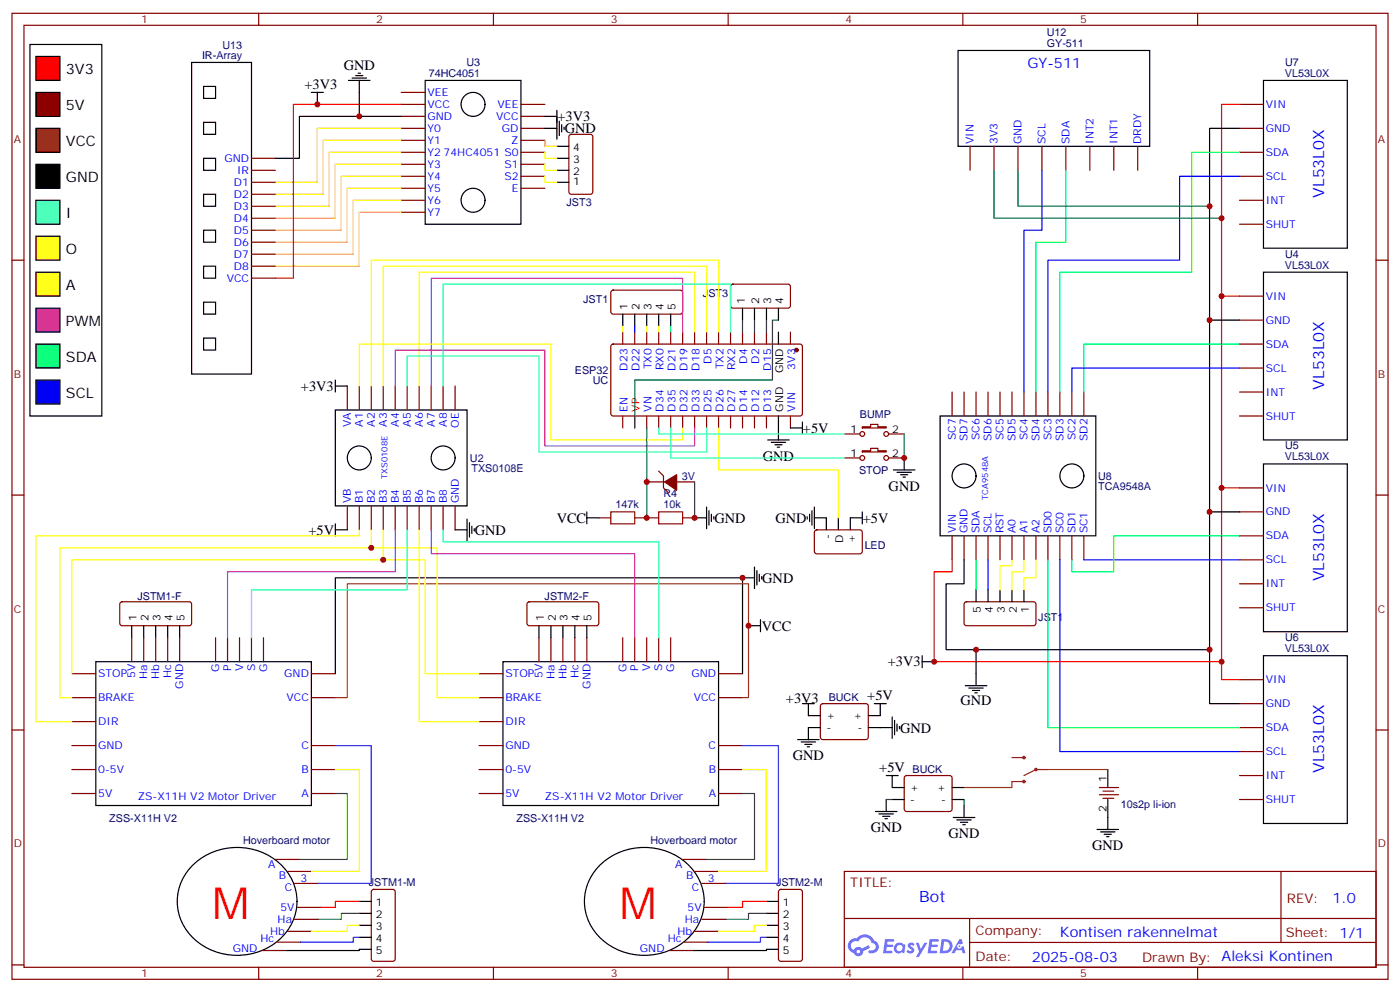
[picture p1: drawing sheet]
<svg xmlns="http://www.w3.org/2000/svg" width="412mm" height="292mm" viewBox="0 0 412 292" stroke-linecap="round" stroke-linejoin="round" font-family="sans-serif">
<path d="M10.6 16.6h7v7.1h-7z" fill="#f00" stroke="#000" stroke-width=".35"/>
<path d="M10.6 27.2h7v7.1h-7z" fill="#900" stroke="#000" stroke-width=".35"/>
<path d="M10.6 48.4h7v7h-7z" fill="#000" stroke="#000" stroke-width=".35"/>
<path d="M10.6 58.9h7v7.1h-7z" fill="#0ff" stroke="#000" stroke-width=".35"/>
<path d="M10.6 69.5h7v7.1h-7z" fill="#ff0" stroke="#000" stroke-width=".35"/>
<path d="M10.6 90.7h7v7.1h-7z" fill="#f0f" stroke="#000" stroke-width=".35"/>
<path d="M10.6 80.1h7v7.1h-7z" fill="#f90" stroke="#000" stroke-width=".35"/>
<path d="M10.6 101.3h7v7h-7z" fill="#0f0" stroke="#000" stroke-width=".35"/>
<path d="M10.6 111.9h7v7h-7z" fill="#00f" stroke="#000" stroke-width=".35"/>
<path d="M8.8 13.1h21.2v109.3h-21.2z" fill="none" stroke="#000" stroke-width=".35"/>
<path d="M10.6 37.8h7v7h-7z" fill="#930" stroke="#000" stroke-width=".35"/>
<g fill="none" stroke="#870000" stroke-width=".35">
<path d="M3.5 3.9h405.4v284.4h-405.4zM7.1 7.4h398.2v277.3h-398.2zM76.2 3.9v3.5M145.3 3.9v3.5M214.5 3.9v3.5M283.6 3.9v3.5M352.8 3.9v3.5M3.5 76.6h3.6M405.3 76.6h3.6M3.5 145.7h3.6M405.3 145.7h3.6M3.5 214.9h3.6"/>
<path d="M405.3 214.9h3.6M248.7 256.5h156.6v28.2h-156.6zM377.3 256.5v20.9M248.7 270.4h156.5M285.6 277.4h119.6M285.6 270.4v14.1M3.5 284h3.6M76.2 284.7v3.6M145.3 284.7v3.6M214.5 284.7v3.6M283.6 284.7v3.6M352.8 284.7v3.6"/>
<path d="M405.3 284h3.6"/>
</g>
<g fill="#5487ff">
<path d="M267.7 277.7a1.22 1.22 0 0 1 1.7 .2l-.4 .6a.47 .47 0 0 0-.3-.4 .47 .47 0 0 0-.5 .2l.1 .2a1.14 1.14 0 0 1 .8 1.8 1.14 1.14 0 0 1-1.9 0l-.2-.2 .5-.6 .7 .5a.29 .29 0 0 0 .3-.3 .29 .29 0 0 0-.2-.3 1.04 1.04 0 0 1-.6-1.7z"/>
<path d="M260.7 276.4h2.4l.3 .2-.2 .5-1.8 .1-.1 .8h1.5l.3 .4-.3 .4h-1.6l-.2 1.1h1.7l.2 .3-.2 .3-2.6 .1z"/>
<path d="M273.8 276.4h2.4l.3 .2-.1 .5-1.8 .1-.2 .8h1.6l.3 .4-.4 .4h-1.6l-.1 1.1h1.7l.2 .3-.2 .3-2.6 .1z"/>
<path d="M282.6 276.4h.7l.3 1.3-.6 .3a.69 .69 0 0 0-1 .3 .69 .69 0 0 0 .4 .9 .69 .69 0 0 0 .9-.6l.5-.2 .6 2.2h-.8l-.2-.9h-1.8l-.5 .9h-.8z"/>
<path d="M269.8 277.5h.8l.6 1.8 1.1-1.8h.9l-2.6 4.2h-.8l.9-1.5z"/>
<path d="M277.4 276.4l-.6 4.2h1.3a2.11 2.11 0 0 0 2.5-2.1 2.11 2.11 0 0 0-2.5-2.1zM278.1 277.2a1.39 1.39 0 0 1 1.7 1.4 1.39 1.39 0 0 1-1.8 1.3h-.3z"/>
<path d="M263.7 278.1a1.54 1.54 0 0 0-.1 2.1 1.54 1.54 0 0 0 2.2 .1l.6 .3 .3-2.3-.2-.3h-.4a1.49 1.49 0 0 0-2.4 .1zM264 279.1a.94 .94 0 0 1 1.8 0 .94 .94 0 0 1-1.8 0z"/>
<path d="M250.4 276.8a2.18 2.18 0 0 0 1.1 3.7 1.44 1.44 0 0 0 1.6 .9 1.44 1.44 0 0 0 1.2-1.4l2-1-.5-.8-1.9 1a1.47 1.47 0 0 0-2.4 .4 1.39 1.39 0 0 1-.7-1.9 1.39 1.39 0 0 1 2-.5 2.12 2.12 0 0 1 2.2-1.3 2.12 2.12 0 0 1 1.9 1.7 1.14 1.14 0 0 1 1.1 1.4 1.14 1.14 0 0 1-1.7 .7 .43 .43 0 0 0-.5 .4 .43 .43 0 0 0 .4 .5 1.98 1.98 0 0 0 2.5-1.2 1.98 1.98 0 0 0-1.2-2.6 3.1 3.1 0 0 0-5.3-.6l-.9 .1zM252.3 280.1a.55 .55 0 0 1 1.1 0 .55 .55 0 0 1-1.1 0z"/>
<circle cx="282.6" cy="278.5" r=".26"/>
</g>
<g fill="none" stroke="#870000" stroke-width=".35">
<path d="M118.2 27.2h7M118.2 30.7h7M118.2 34.3h7M118.2 37.8h7M153.5 30.7h7M153.5 34.3h7M153.5 37.8h7M167.8 39.8l.5-.3h5.6l.7 .5v16.5l-.4 .6-5.9 .1-.7-.5v-16.4zM365.1 30.7h7.1M365.1 37.8h7.1M74.1 46.6h7M74.1 50.1h7"/>
<path d="M74.1 53.7h7M74.1 57.2h7M118.2 41.3h7M118.2 44.8h7M118.2 48.4h7M118.2 51.9h7M118.2 55.4h7M118.2 58.9h7M153.5 41.3h7M153.5 44.8h7M153.5 48.4h7M153.5 51.9h7"/>
<path d="M153.5 55.4h7M285.8 43.1v7M292.8 43.1v7M299.9 43.1v7M306.9 43.1v7M314 43.1v7M321 43.1v7M328.1 43.1v7M335.1 43.1v7M365.1 44.8h7.1M365.1 51.9h7.1M365.1 58.9h7.1"/>
<path d="M74.1 60.7h7M74.1 64.2h7M74.1 67.8h7M74.1 71.3h7M74.1 74.8h7M74.1 78.4h7M118.2 62.5h7M365.1 66h7.1M74.1 81.9h7M180.2 85.6l.4-.2 20.1 .1 .4 .6-.1 5.9-.6 .5-20.1-.1-.4-.6v-5.7zM183.4 97.8v3.5M187 97.8v3.5"/>
<path d="M190.5 97.8v3.5M194 97.8v3.5M197.6 97.8v3.5M201.1 97.8v3.5M204.6 97.8v3.5M208.1 97.8v3.5M211.7 97.8v3.5M215.2 97.8v3.5M215.4 83.9l.5-.3 16.5 .1 .4 .6v6l-.7 .4-16.5-.1-.4-.6v-5.7zM218.7 97.8v3.5M222.2 97.8v3.5M225.8 97.8v3.5"/>
<path d="M232.8 97.8v3.5M365.1 87.2h7.1M365.1 94.2h7.1M102.3 113.6v7.1M105.8 113.6v7.1M109.4 113.6v7.1M112.9 113.6v7.1M116.4 113.6v7.1M119.9 113.6v7.1M123.5 113.6v7.1M127 113.6v7.1M130.5 113.6v7.1"/>
<path d="M134.1 113.6v7.1M180.2 101.5l.4-.2h55.3l.5 .7-.1 20-.6 .4h-55.4l-.4-.7v-19.7zM280.5 115.4v7M284 115.4v7M287.5 115.4v7M291 115.4v7M294.6 115.4v7M298.1 115.4v7M301.6 115.4v7M305.2 115.4v7M308.7 115.4v7M312.2 115.4v7"/>
<path d="M315.7 115.4v7M319.3 115.4v7M365.1 101.3h7.1M365.1 108.3h7.1M365.1 115.4h7.1M183.4 122.4v3.6M190.5 122.4v3.6M194 138.7l1.4 1.4v3.5l1.4 1.4M194 122.4v3.6M197.6 122.4v3.6M201.1 122.4v3.6M204.6 122.4v3.6"/>
<path d="M208.1 122.4v3.6M211.7 122.4v3.6M215.2 122.4v3.6M218.7 122.4v3.6M222.2 122.4v3.6M225.8 122.4v3.6M232.8 122.4v3.6M248.7 134.8h4.6M248.7 127.7h4.6M254 132.7h2.5v-.7h2.1v.7h2.5v.3h-7.1zM254 125.6h2.5v-.7h2.1v.7h2.5v.4h-7.1zM261.8 134.8h4.5"/>
<path d="M261.8 127.7h4.5M365.1 122.4h7.1M102.3 148.9v7.1M105.8 148.9v7.1M109.4 148.9v7.1M112.9 148.9v7.1M116.4 148.9v7.1M119.9 148.9v7.1M123.5 148.9v7.1M127 148.9v7.1M130.5 148.9v7.1M134.1 148.9v7.1"/>
<path d="M176.4 152.4h3.5M187 152.4h7M190.5 141.9h5.3M199.3 141.9h5.3M201.1 152.4h3.5M240.1 156.2l.5-.2h13l.4 .7-.1 5.9-.6 .4h-13l-.4-.7v-5.6zM280.5 157.7v7.1M284 157.7v7.1M287.5 157.7v7.1M291 157.7v7.1M294.6 157.7v7.1M298.1 157.7v7.1"/>
<path d="M301.6 157.7v7.1M305.2 157.7v7.1M308.7 157.7v7.1M312.2 157.7v7.1M315.7 157.7v7.1M319.3 157.7v7.1M365.1 143.6h7.1M365.1 150.7h7.1M365.1 157.7h7.1M35.5 177.3l.5-.2 20 .1 .4 .6v6l-.7 .4-20-.1-.4-.6v-5.7zM155.5 177.3l.4-.2 20.1 .1 .4 .6-.1 6-.6 .4-20-.1-.5-.6v-5.7zM284.2 177.3l.5-.2 20 .1 .5 .6-.1 6-.7 .4-20-.1-.4-.6v-5.7z"/>
<path d="M365.1 164.8h7.1M365.1 171.8h7.1M365.1 178.9h7.1M21.2 198.3h7M38.8 187.7v7.1M42.3 187.7v7.1M45.9 187.7v7.1M49.4 187.7v7.1M52.9 187.7v7.1M63.5 187.7v7.1M67 187.7v7.1M70.6 187.7v7.1"/>
<path d="M74.1 187.7v7.1M77.6 187.7v7.1M91.7 198.3h7.1M141.1 198.3h7.1M158.7 187.7v7.1M162.3 187.7v7.1M165.8 187.7v7.1M169.3 187.7v7.1M172.9 187.7v7.1M183.4 187.7v7.1M187 187.7v7.1M190.5 187.7v7.1"/>
<path d="M194 187.7v7.1M197.6 187.7v7.1M211.7 198.3h7M21.2 205.4h7M21.2 212.4h7M21.2 219.5h7M91.7 205.4h7.1M91.7 219.5h7.1M141.1 205.4h7.1M141.1 212.4h7.1M141.1 219.5h7.1M211.7 205.4h7"/>
<path d="M211.7 219.5h7M241.9 207.3l.5-.2h12.7l.5 .2 .2 .5-.1 9.5-.6 .4-13-.1-.4-.6v-9.2zM365.1 200.1h7.1M365.1 207.1h7.1M365.1 214.2h7.1M21.2 226.5h7M21.2 233.6h7M91.7 226.5h7.1M91.7 233.6h7.1M141.1 226.5h7.1M141.1 233.6h7.1M211.7 226.5h7"/>
<path d="M211.7 233.6h7M266.6 228.5l.5-.2h12.7l.5 .2 .2 .5-.1 9.4-.6 .5-13-.1-.5-.6v-9.2zM323.8 231.8h5.7M323.8 233.9h5.7M324.9 232.9h3.2M324.9 235h3.2M365.1 221.2h7.1M365.1 228.3h7.1M365.1 235.3h7.1M81.1 253h7.1M84.7 256.5h7M201.1 253h7"/>
<path d="M204.6 256.5h7.1M77.3 279.8h7M81.5 277.3h7M84.7 274.1h7M86.8 260h7M86.8 270.6h7M87.5 267.1h7M109.6 262l.5-.2h5.6l.7 .4v20.1l-.4 .6-5.9 .1-.7-.5v-20zM197.2 279.8h7.1M201.4 277.3h7.1M204.6 274.1h7.1M206.7 260h7.1"/>
<path d="M206.7 270.6h7.1M207.4 267.1h7.1M229.5 262l.5-.2h5.7l.6 .4 .1 20.1-.5 .6-5.9 .1-.6-.5-.1-20z"/>
<circle cx="254" cy="127.7" r=".71"/>
<circle cx="254" cy="134.8" r=".71"/>
<circle cx="261.1" cy="134.8" r=".71"/>
<circle cx="261.1" cy="127.7" r=".71"/>
</g>
<g fill="#870000" stroke="#870000" stroke-width=".35">
<path d="M195.8 141.9l3.5-2.2v4.6z"/>
<circle cx="234.6" cy="103" r=".53"/>
</g>
<g fill="none" stroke="#000" stroke-width=".35">
<path d="M56.4 18.4h17.7v91.7h-17.7zM282.2 14.9h56.5v28.2h-56.5zM60 25.4h3.5v3.6h-3.5zM60 36h3.5v3.5h-3.5zM91.7 27.2h3.5M93.5 27.2v3.5M102.7 23.7h6.3M103.7 23h4.2M104.8 22.3h2.1M105.5 21.6h.7M105.8 23.7v10.6M118.2 34.3h-30v12.3h-7.1"/>
<path d="M125.2 23.7h28.3v42.3h-28.3zM160.5 34.3h3.5M160.5 37.8h3.5M164 32.5v8.5M164.7 35.7v4.2M165.5 36.7v2.1M166.2 37.4v.7M365.1 37.8h-8.8v56.4M372.2 23.7h24.7v49.4h-24.7zM60 46.6h3.5v3.5h-3.5zM60 57.2h3.5v3.5h-3.5zM164 53.7h3.6"/>
<path d="M164 50.1h3.6M164 46.6h3.6M164 43.1h3.6M60 67.8h3.5v3.5h-3.5zM60 78.4h3.5v3.5h-3.5zM60 88.9h3.5v3.6h-3.5zM60 99.5h3.5v3.5h-3.5zM183.4 92.5v3.5M187 92.5v3.5M190.5 92.5v3.5M194 92.5v3.5M197.6 92.5v3.5"/>
<path d="M218.7 90.7v3.5M222.2 90.7v3.5M225.8 90.7v3.5M229.3 90.7v3.5M229.3 97.8v3.5M365.1 94.2h-8.8v56.5M372.2 80.1h24.7v49.4h-24.7zM98.8 111.9v3.5M98.8 113.6h3.5M98.8 120.7h38.8v28.2h-38.8zM226.1 129.5h6.4M227.2 130.2h4.2"/>
<path d="M228.2 130.9h2.2M229 131.6h.7M229.3 122.4v7.1M232.8 126h3.6M236.4 124.2v3.5M263.2 138.3h6.3M264.2 139h4.3M265.3 139.7h2.1M266.3 134.8v3.5M276.9 122.4h45.9v35.3h-45.9zM372.2 136.6h24.7v49.3h-24.7zM98.8 156h3.5"/>
<path d="M98.8 154.2v3.5M134.1 156h3.5M137.6 152.8v6.3M138.3 153.8v4.3M139 154.9v2.1M139.7 155.6v.7M172.9 150.7v3.5M172.9 152.4h3.5M204.6 152.4h3.5M208.1 149.3v6.3M208.8 150.3v4.3M209.5 151.4v2.1"/>
<path d="M210.3 152.1v.7M237.8 152.1v.7M238.5 151.4v2.1M239.2 150.3v4.3M239.9 152.4h3.5v3.6M239.9 149.3v6.3M246.9 152.4v3.6M254 152.4h-3.5v3.6M254 150.7v3.5M266 140.4h.7M365.1 150.7h-8.8v56.4h8.8M218.7 170.1h3.5"/>
<path d="M222.2 166.9v6.3M223 168v4.2M223.7 169v2.1M224.4 169.7v.7M284 164.8v7h-5.3v19.4h77.6M287.5 173.6v3.5M291 173.6v3.5M294.6 173.6v3.5M298.1 173.6v3.5M301.6 173.6v3.5M28.2 194.8h63.5v42.3h-63.5zM38.8 184.2v3.5"/>
<path d="M42.3 184.2v3.5M45.9 184.2v3.5M49.4 184.2v3.5M52.9 184.2v3.5M98.8 198.3v-28.2h119.9v28.2M148.2 194.8h63.5v42.3h-63.5zM158.7 184.2v3.5M162.3 184.2v3.5M165.8 184.2v3.5M169.3 184.2v3.5M172.9 184.2v3.5M220.5 184.2h3.5"/>
<path d="M224 182.4v3.5M271.6 194.8h3.6M271.6 193v3.5M287.5 191.2v10.6M372.2 193h24.7v49.4h-24.7zM234.9 217.7h6.4M236 218.4h4.2M236.4 207.1h3.5M237.1 219.1h2.1M237.8 219.8h.7M238.1 207.1v3.5h3.6M241.7 214.2h-3.6v3.5"/>
<path d="M255.8 214.2h7M257.5 207.1h3.6M259.3 207.1v3.5h-3.5M262.8 211v6.3M263.5 212.1v4.2M264.2 213.1v2.1M264.9 213.8v.7M284.3 201.8h6.4M285.4 202.5h4.2M286.5 203.2h2.1M287.2 203.9h.7M257.9 238.9h6.3"/>
<path d="M258.9 239.6h4.3M261.1 228.3h3.5M261.1 235.3v3.6M262.8 228.3v3.5h3.5M262.8 235.3h3.5M280.5 231.8h3.5M280.5 235.3h3.5M284 237.1v3.5M326.3 226.5v5.3M326.3 235.3v8.9M56.8 254.6a18.7 18.7 0 0 1 28.8 3.6 15.1 15.1 0 0 1-7.8 21.3 18.4 18.4 0 0 1-24.4-8.3 14.7 14.7 0 0 1 3.4-16.6zM176.8 254.6a18.7 18.7 0 0 1 28.7 3.6 15.1 15.1 0 0 1-7.7 21.3 18.4 18.4 0 0 1-24.4-8.3 14.7 14.7 0 0 1 3.4-16.6z"/>
<path d="M260 240.3h2.1M260.7 241h.7M280.8 240.6h6.4M281.9 241.3h4.2M282.9 242h2.1M283.6 242.7h.7M323.1 244.2h6.4M324.2 244.9h4.2M325.3 245.6h2.1M326 246.3h.7M105.8 265.3h3.6M105.8 268.9h3.6"/>
<path d="M105.8 272.4h3.6M105.8 275.9h3.6M109.4 279.4h-3.6v.4h-21.5M225.8 265.3h3.5M225.8 268.9h3.5M225.8 272.4h3.5M225.8 275.9h3.5M229.3 279.4h-3.5v.4h-21.5"/>
<circle cx="139.3" cy="30.7" r="3.5"/>
<circle cx="139.3" cy="58.9" r="3.5"/>
<circle cx="105.8" cy="134.8" r="3.5"/>
<circle cx="130.5" cy="134.8" r="3.5"/>
<circle cx="284" cy="140.1" r="3.5"/>
<circle cx="315.7" cy="140.1" r="3.5"/>
</g>
<path d="M118.2 30.7h-31.8v51.2h-5.3M365.1 30.7h-5.3v56.5h5.3M359.8 87.2v56.4h5.3M187 122.4v3.6M359.8 143.6v56.5h5.3M280.5 164.8v3.5h-5.3v26.5h84.6M105.8 265.3h-7v1.8h-4.3M225.8 265.3h-7.1v1.8h-4.2" fill="none" stroke="#f00" stroke-width=".35"/>
<path d="M179.9 150.7h7.1v3.5h-7.1zM194 150.7h7.1v3.5h-7.1z" fill="none" stroke="#a10000" stroke-width=".35"/>
<g fill="none" stroke="#8c2424" stroke-width=".35">
<path d="M298.1 223h3.5M298.1 230h3.5M308.7 226.5h-3.5l-3.6 1.8"/>
<circle cx="301.6" cy="230" r=".35"/>
<circle cx="301.6" cy="223" r=".35"/>
<circle cx="305.2" cy="226.5" r=".35"/>
</g>
<path d="M314 50.1v21.2h-8.8v44.1M365.1 44.8h-14.1v35.3h-38.8v35.3M197.6 96v1.8M365.1 101.3h-45.8v14.1M365.1 157.7h-37v10.6h-12.4v-3.5M287.5 164.8v8.8M308.7 164.8v49.4h56.4" fill="none" stroke="#0f0" stroke-width=".35"/>
<path d="M306.9 50.1v17.7h-5.3v47.6M365.1 51.9h-17.6v24.7h-38.8v38.8M187 96v1.8M365.1 108.3h-49.4v7.1M291 164.8v8.8M312.2 164.8v56.4h52.9M319.3 164.8h45.8" fill="none" stroke="#00f" stroke-width=".35"/>
<path d="M201.1 97.8v-15.9h-74.1v31.7M116.4 113.6v-10.6h44.1v28.3h44.1v-5.3M116.4 156v12.3h-49.4v19.4M127 156v7h60v24.7" fill="none" stroke="#f0f" stroke-width=".35"/>
<g fill="none" stroke="#ff0" stroke-width=".35">
<path d="M160.5 51.9v1.8h3.5M160.5 48.4v1.7h3.5M160.5 44.8v1.8h3.5M183.4 96v1.8M190.5 96v1.8M194 96v1.8M204.6 97.8v-17.7h-81.1v33.5M208.1 97.8v-19.4h-95.2v35.2M211.7 97.8v-21.2h-102.3v37M105.8 113.6v-12.3h56.5v28.2h38.8v-3.5M211.7 126v12.3h35.2v14.1M105.8 156v1.7h-95.2v54.7h10.6"/>
<path d="M109.4 156v5.3h-91.8v44.1h3.6M112.9 156v8.8h-91.7v33.5M123.5 156v56.4h17.6M109.4 161.3h19.4v44.1h12.3M112.9 164.8h12.3v33.5h15.9M298.1 164.8v1.7h-3.5v7.1M301.6 164.8v3.5h-3.5v5.3M305.2 164.8v5.3h-3.6v3.5"/>
</g>
<path d="M215.2 97.8v-14.2h-84.7v30M119.9 113.6v-8.8h38.8v28.2h49.4v-7M194 126v1.7h54.7M197.6 126v8.8h51.1M119.9 156v17.6h-45.8v14.1M130.5 156v3.5h63.5v28.2" fill="none" stroke="#0ff" stroke-width=".35"/>
<path d="M292.8 50.1v14.1h67M299.9 50.1v10.6h56.4M218.7 94.2v3.6M222.2 94.2v3.6M225.8 94.2v3.6M229.3 94.2h-1.8v17.7h-40.5v14.1M190.5 126v26.4M266.3 127.7v7.1M204.6 141.9v10.5M261.1 235.3h1.7M284 235.3v1.8" fill="none" stroke="#008700" stroke-width=".35"/>
<path d="M98.8 233.6h3.5v19.4h-14.1M218.7 233.6h3.5v19.4h-14.1M105.8 268.9h-5.3v1.7h-6.7M225.8 268.9h-5.3v1.7h-6.7" fill="none" stroke="#390" stroke-width=".35"/>
<path d="M98.8 226.5h7v30h-14.1M218.7 226.5h7.1v30h-14.1M105.8 272.4h-3.5v1.7h-10.6M225.8 272.4h-3.6v1.7h-10.5" fill="none" stroke="#cf0" stroke-width=".35"/>
<path d="M98.8 219.5h10.6v40.5h-15.6M218.7 219.5h10.6v40.5h-15.5M105.8 275.9h-1.7v1.4h-15.6M225.8 275.9h-1.8v1.4h-15.5" fill="none" stroke="#30c" stroke-width=".35"/>
<path d="M98.8 205.4h3.5v-33.6h118.2v33.6h-1.8M298.1 230v1.8h-14.1M308.7 226.5h17.6" fill="none" stroke="#960" stroke-width=".35"/>
<path d="M118.2 37.8h-24.7v15.9h-12.4M118.2 41.3h-23v15.9h-14.1M118.2 44.8h-21.2v15.9h-15.9M118.2 48.4h-19.4v15.8h-17.7M118.2 51.9h-17.7v15.9h-19.4M118.2 55.4h-15.9v15.9h-21.2M118.2 58.9h-14.1v15.9h-23M160.5 41.3v1.8h3.5M118.2 62.5h-12.4v15.9h-24.7" fill="none" stroke="#f90" stroke-width=".35"/>
<g fill="#c00">
<circle cx="359.8" cy="87.2" r=".88"/>
<circle cx="359.8" cy="143.6" r=".88"/>
<circle cx="356.3" cy="150.7" r=".88"/>
<circle cx="356.3" cy="94.2" r=".88"/>
<circle cx="356.3" cy="191.2" r=".88"/>
<circle cx="359.8" cy="194.8" r=".88"/>
<circle cx="359.8" cy="64.2" r=".88"/>
<circle cx="356.3" cy="60.7" r=".88"/>
<circle cx="275.2" cy="194.8" r=".88"/>
<circle cx="287.5" cy="191.2" r=".88"/>
<circle cx="220.5" cy="184.2" r=".88"/>
<circle cx="218.7" cy="170.1" r=".88"/>
<circle cx="112.9" cy="164.8" r=".88"/>
<circle cx="109.4" cy="161.3" r=".88"/>
<circle cx="93.5" cy="30.7" r=".88"/>
<circle cx="105.8" cy="34.3" r=".88"/>
<circle cx="190.5" cy="152.4" r=".88"/>
<circle cx="190.5" cy="141.9" r=".88"/>
<circle cx="204.6" cy="152.4" r=".88"/>
<circle cx="266.3" cy="134.8" r=".88"/>
</g>
<g font-size="13.1" fill="#f00">
<text x="62.5" y="270.6">M</text>
<text x="182.5" y="270.6">M</text>
</g>
<g font-size="4.6" fill="#00f">
<text x="390.1" y="58.2" transform="rotate(-90 390.1 58.2)">VL53L0X</text>
<text x="390.1" y="114.6" transform="rotate(-90 390.1 114.6)">VL53L0X</text>
<text x="390.1" y="171.1" transform="rotate(-90 390.1 171.1)">VL53L0X</text>
<text x="390.1" y="227.5" transform="rotate(-90 390.1 227.5)">VL53L0X</text>
<text x="270.8" y="265.5">Bot</text>
</g>
<g font-size="4.2">
<text x="19.4" y="21.9">3V3</text>
<text x="101.3" y="20.5">GND</text>
<text x="89.7" y="26.2">+3V3</text>
<text x="19.4" y="32.5">5V</text>
<text x="164.2" y="35.7">+3V3</text>
<text x="166.3" y="39.3">GND</text>
<text x="19.4" y="43.1">VCC</text>
<text x="19.4" y="53.7">GND</text>
<text x="19.4" y="64.2">I</text>
<text x="19.4" y="74.8">O</text>
<text x="19.4" y="85.4">A</text>
<text x="19.4" y="96">PWM</text>
<text x="19.4" y="106.6">SDA</text>
<text x="19.4" y="117.2">SCL</text>
<text x="88.6" y="115">+3V3</text>
<text x="236.5" y="127.4">+5V</text>
<text x="224.7" y="135.6">GND</text>
<text x="261.8" y="144.4">GND</text>
<text x="164" y="153.8">VCC</text>
<text x="210.4" y="153.9">GND</text>
<text x="228.4" y="153.8">GND</text>
<text x="254.2" y="153.8">+5V</text>
<text x="90.9" y="157.4">+5V</text>
<text x="139.9" y="157.4">GND</text>
<text x="224.5" y="171.5">GND</text>
<text x="224.4" y="185.6">VCC</text>
<text x="261.5" y="196.2">+3V3</text>
<text x="231.5" y="206.8">+3V3</text>
<text x="255.5" y="206.1">+5V</text>
<text x="282.9" y="207.5">GND</text>
<text x="265.1" y="215.7">GND</text>
<text x="233.5" y="223.8">GND</text>
<text x="259" y="227.3">+5V</text>
<text x="256.5" y="244.9">GND</text>
<text x="279.4" y="246.7">GND</text>
<text x="321.7" y="250.2">GND</text>
</g>
<g font-size="4.2" fill="#00f">
<text x="302.7" y="20.1">GY-511</text>
<text x="392.5" y="265.8">1.0</text>
<text x="312.2" y="275.9">Kontisen rakennelmat</text>
<text x="304" y="283.1">2025-08-03</text>
</g>
<g font-size="3.9" fill="#800">
<text x="250.5" y="261.1">TITLE:</text>
<text x="379.1" y="265.8">REV:</text>
<text x="287.4" y="275.3">Company:</text>
<text x="378.7" y="275.9">Sheet: 1/1</text>
<text x="287.4" y="283">Date:</text>
<text x="336.4" y="283.1">Drawn By: Aleksi Kontinen</text>
</g>
<g font-size="3.2" fill="#800">
<text x="41.6" y="6.9">1</text>
<text x="110.8" y="6.9">2</text>
<text x="179.9" y="6.9">3</text>
<text x="249.1" y="6.9">4</text>
<text x="318.2" y="6.9">5</text>
<text x="4.1" y="42">A</text>
<text x="405.9" y="42">A</text>
<text x="4.1" y="111.2">B</text>
<text x="405.9" y="111.2">B</text>
<text x="4.1" y="180.3">C</text>
<text x="405.9" y="180.3">C</text>
<text x="4.1" y="249.4">D</text>
<text x="405.9" y="249.4">D</text>
<text x="41.6" y="287.7">1</text>
<text x="110.8" y="287.7">2</text>
<text x="179.9" y="287.7">3</text>
<text x="249.1" y="287.7">4</text>
<text x="318.2" y="287.7">5</text>
</g>
<g font-size="3.2" fill="#000080">
<text x="308.3" y="10.7">U12</text>
<text x="59.5" y="17.3">IR-Array</text>
<text x="65.5" y="14.3">U13</text>
<text x="308.3" y="13.8">GY-511</text>
<text x="126.3" y="22.6">74HC4051</text>
<text x="137.4" y="19.5">U3</text>
<text x="378.5" y="22.6">VL53L0X</text>
<text x="378.5" y="19.4">U7</text>
<text x="166.9" y="60.7">JST3</text>
<text x="378.5" y="75.8">U4</text>
<text x="378.5" y="79.1">VL53L0X</text>
<text x="171.8" y="89.2">JST1</text>
<text x="207.1" y="87.5">JST3</text>
<text x="169.3" y="110">ESP32</text>
<text x="174.6" y="113.1">UC</text>
<text x="253.3" y="123.1">BUMP</text>
<text x="138.4" y="136">U2</text>
<text x="378.5" y="135.5">VL53L0X</text>
<text x="378.5" y="132.3">U5</text>
<text x="138.9" y="139.1">TXS0108E</text>
<text x="200.8" y="141.2">3V</text>
<text x="253.1" y="139.5">STOP</text>
<text x="323.5" y="141.3">U8</text>
<text x="181.3" y="149.6">147k</text>
<text x="195.4" y="149.6">10k</text>
<text x="195.5" y="146.4">R4</text>
<text x="323.5" y="144.4">TCA9548A</text>
<text x="254.7" y="161.7">LED</text>
<text x="40.5" y="176.6">JSTM1-F</text>
<text x="160.4" y="176.6">JSTM2-F</text>
<text x="305.9" y="182.8">JST1</text>
<text x="378.5" y="191.9">VL53L0X</text>
<text x="378.5" y="188.7">U6</text>
<text x="244.1" y="206.5">BUCK</text>
<text x="268.8" y="227.6">BUCK</text>
<text x="330.2" y="237.9">10s2p li-ion</text>
<text x="32.2" y="241.9">ZSS-X11H V2</text>
<text x="152.1" y="241.9">ZSS-X11H V2</text>
<text x="71.6" y="248.4">Hoverboard motor</text>
<text x="191.6" y="248.4">Hoverboard motor</text>
<text x="108.7" y="260.7">JSTM1-M</text>
<text x="228.6" y="260.7">JSTM2-M</text>
</g>
<g font-size="3.2" fill="#00f">
<text x="125.9" y="28.3">VEE</text>
<text x="125.9" y="31.8">VCC</text>
<text x="125.9" y="35.3">GND</text>
<text x="146.2" y="35.3">VCC</text>
<text x="146.6" y="31.8">VEE</text>
<text x="372.9" y="31.8">VIN</text>
<text x="125.9" y="38.8">Y0</text>
<text x="147.8" y="38.8">GD</text>
<text x="372.9" y="38.8">GND</text>
<text x="66.1" y="47.7">GND</text>
<text x="125.9" y="42.4">Y1</text>
<text x="125.9" y="45.9">Y2</text>
<text x="130.7" y="46.1">74HC4051 S0</text>
<text x="150.6" y="42.4">Z</text>
<text x="286.8" y="42.4" transform="rotate(-90 286.8 42.4)">VIN</text>
<text x="293.9" y="42.4" transform="rotate(-90 293.9 42.4)">3V3</text>
<text x="300.9" y="42.4" transform="rotate(-90 300.9 42.4)">GND</text>
<text x="308" y="42.4" transform="rotate(-90 308 42.4)">SCL</text>
<text x="315" y="42.4" transform="rotate(-90 315 42.4)">SDA</text>
<text x="322.1" y="42.4" transform="rotate(-90 322.1 42.4)">INT2</text>
<text x="329.1" y="42.4" transform="rotate(-90 329.1 42.4)">INT1</text>
<text x="336.2" y="42.4" transform="rotate(-90 336.2 42.4)">DRDY</text>
<text x="372.9" y="45.9">SDA</text>
<text x="69.8" y="51.2">IR</text>
<text x="125.9" y="49.4">Y3</text>
<text x="125.9" y="53">Y4</text>
<text x="148.6" y="49.4">S1</text>
<text x="148.6" y="53">S2</text>
<text x="372.9" y="53">SCL</text>
<text x="68.9" y="54.7">D1</text>
<text x="68.9" y="58.2">D2</text>
<text x="125.9" y="56.5">Y5</text>
<text x="150.7" y="56.5">E</text>
<text x="68.9" y="61.8">D3</text>
<text x="68.9" y="65.3">D4</text>
<text x="125.9" y="60">Y6</text>
<text x="125.9" y="63.5">Y7</text>
<text x="372.9" y="60">INT</text>
<text x="68.9" y="68.8">D5</text>
<text x="372.9" y="67.1">SHUT</text>
<text x="68.9" y="72.4">D6</text>
<text x="68.9" y="75.9">D7</text>
<text x="66.8" y="82.9">VCC</text>
<text x="68.9" y="79.4">D8</text>
<text x="372.9" y="88.2">VIN</text>
<text x="372.9" y="95.3">GND</text>
<text x="209.5" y="107.1" transform="rotate(-90 209.5 107.1)">D5</text>
<text x="220.1" y="107.1" transform="rotate(-90 220.1 107.1)">D4</text>
<text x="223.7" y="107.1" transform="rotate(-90 223.7 107.1)">D2</text>
<text x="372.9" y="102.3">SDA</text>
<text x="184.9" y="109.1" transform="rotate(-90 184.9 109.1)">D23</text>
<text x="188.4" y="109.1" transform="rotate(-90 188.4 109.1)">D22</text>
<text x="191.9" y="108.7" transform="rotate(-90 191.9 108.7)">TX0</text>
<text x="195.4" y="109" transform="rotate(-90 195.4 109)">RX0</text>
<text x="199" y="109.1" transform="rotate(-90 199 109.1)">D21</text>
<text x="202.5" y="109.1" transform="rotate(-90 202.5 109.1)">D19</text>
<text x="206" y="109.1" transform="rotate(-90 206 109.1)">D18</text>
<text x="213.1" y="108.7" transform="rotate(-90 213.1 108.7)">TX2</text>
<text x="216.6" y="109" transform="rotate(-90 216.6 109)">RX2</text>
<text x="227.2" y="109.1" transform="rotate(-90 227.2 109.1)">D15</text>
<text x="234.2" y="108.8" transform="rotate(-90 234.2 108.8)">3V3</text>
<text x="372.9" y="109.4">SCL</text>
<text x="372.9" y="116.5">INT</text>
<text x="103.4" y="125.7" transform="rotate(-90 103.4 125.7)">VA</text>
<text x="106.9" y="125.6" transform="rotate(-90 106.9 125.6)">A1</text>
<text x="110.4" y="125.6" transform="rotate(-90 110.4 125.6)">A2</text>
<text x="113.9" y="125.6" transform="rotate(-90 113.9 125.6)">A3</text>
<text x="117.5" y="125.6" transform="rotate(-90 117.5 125.6)">A4</text>
<text x="121" y="125.6" transform="rotate(-90 121 125.6)">A5</text>
<text x="124.5" y="125.6" transform="rotate(-90 124.5 125.6)">A6</text>
<text x="128.1" y="125.6" transform="rotate(-90 128.1 125.6)">A7</text>
<text x="131.6" y="125.6" transform="rotate(-90 131.6 125.6)">A8</text>
<text x="135.1" y="125.9" transform="rotate(-90 135.1 125.9)">OE</text>
<text x="184.9" y="121.1" transform="rotate(-90 184.9 121.1)">EN</text>
<text x="191.9" y="121.1" transform="rotate(-90 191.9 121.1)">VN</text>
<text x="195.4" y="121.1" transform="rotate(-90 195.4 121.1)">D34</text>
<text x="199" y="121.1" transform="rotate(-90 199 121.1)">D35</text>
<text x="202.5" y="121.1" transform="rotate(-90 202.5 121.1)">D32</text>
<text x="206" y="121.1" transform="rotate(-90 206 121.1)">D33</text>
<text x="209.5" y="121.1" transform="rotate(-90 209.5 121.1)">D25</text>
<text x="213.1" y="121.1" transform="rotate(-90 213.1 121.1)">D26</text>
<text x="216.6" y="121.1" transform="rotate(-90 216.6 121.1)">D27</text>
<text x="220.1" y="121.1" transform="rotate(-90 220.1 121.1)">D14</text>
<text x="223.7" y="121.1" transform="rotate(-90 223.7 121.1)">D12</text>
<text x="227.2" y="121.1" transform="rotate(-90 227.2 121.1)">D13</text>
<text x="234.2" y="121.1" transform="rotate(-90 234.2 121.1)">VIN</text>
<text x="372.9" y="123.5">SHUT</text>
<text x="281.5" y="129.6" transform="rotate(-90 281.5 129.6)">SC7</text>
<text x="285" y="129.8" transform="rotate(-90 285 129.8)">SD7</text>
<text x="288.6" y="129.6" transform="rotate(-90 288.6 129.6)">SC6</text>
<text x="292.1" y="129.8" transform="rotate(-90 292.1 129.8)">SD6</text>
<text x="295.6" y="129.6" transform="rotate(-90 295.6 129.6)">SC5</text>
<text x="299.2" y="129.8" transform="rotate(-90 299.2 129.8)">SD5</text>
<text x="302.7" y="129.6" transform="rotate(-90 302.7 129.6)">SC4</text>
<text x="306.2" y="129.8" transform="rotate(-90 306.2 129.8)">SD4</text>
<text x="309.7" y="129.6" transform="rotate(-90 309.7 129.6)">SC3</text>
<text x="313.3" y="129.8" transform="rotate(-90 313.3 129.8)">SD3</text>
<text x="316.8" y="129.6" transform="rotate(-90 316.8 129.6)">SC2</text>
<text x="320.3" y="129.8" transform="rotate(-90 320.3 129.8)">SD2</text>
<text x="103.4" y="148.2" transform="rotate(-90 103.4 148.2)">VB</text>
<text x="106.9" y="148.2" transform="rotate(-90 106.9 148.2)">B1</text>
<text x="110.4" y="148.2" transform="rotate(-90 110.4 148.2)">B2</text>
<text x="113.9" y="148.2" transform="rotate(-90 113.9 148.2)">B3</text>
<text x="117.5" y="148.2" transform="rotate(-90 117.5 148.2)">B4</text>
<text x="121" y="148.2" transform="rotate(-90 121 148.2)">B5</text>
<text x="124.5" y="148.2" transform="rotate(-90 124.5 148.2)">B6</text>
<text x="128.1" y="148.2" transform="rotate(-90 128.1 148.2)">B7</text>
<text x="131.6" y="148.2" transform="rotate(-90 131.6 148.2)">B8</text>
<text x="135.1" y="148.2" transform="rotate(-90 135.1 148.2)">GND</text>
<text x="372.9" y="144.7">VIN</text>
<text x="372.9" y="151.7">GND</text>
<text x="281.5" y="157" transform="rotate(-90 281.5 157)">VIN</text>
<text x="285" y="157" transform="rotate(-90 285 157)">GND</text>
<text x="288.6" y="157" transform="rotate(-90 288.6 157)">SDA</text>
<text x="292.1" y="157" transform="rotate(-90 292.1 157)">SCL</text>
<text x="295.6" y="157" transform="rotate(-90 295.6 157)">RST</text>
<text x="299.2" y="157" transform="rotate(-90 299.2 157)">A0</text>
<text x="302.7" y="157" transform="rotate(-90 302.7 157)">A1</text>
<text x="306.2" y="157" transform="rotate(-90 306.2 157)">A2</text>
<text x="309.7" y="157" transform="rotate(-90 309.7 157)">SD0</text>
<text x="313.3" y="157" transform="rotate(-90 313.3 157)">SC0</text>
<text x="316.8" y="157" transform="rotate(-90 316.8 157)">SD1</text>
<text x="320.3" y="157" transform="rotate(-90 320.3 157)">SC1</text>
<text x="372.9" y="158.8">SDA</text>
<text x="372.9" y="165.8">SCL</text>
<text x="372.9" y="172.9">INT</text>
<text x="372.9" y="180">SHUT</text>
<text x="64.6" y="197.9" transform="rotate(-90 64.6 197.9)">G</text>
<text x="68.1" y="197.4" transform="rotate(-90 68.1 197.4)">P</text>
<text x="71.6" y="197.6" transform="rotate(-90 71.6 197.6)">V</text>
<text x="75.1" y="197.6" transform="rotate(-90 75.1 197.6)">S</text>
<text x="78.7" y="197.9" transform="rotate(-90 78.7 197.9)">G</text>
<text x="184.5" y="197.9" transform="rotate(-90 184.5 197.9)">G</text>
<text x="188" y="197.4" transform="rotate(-90 188 197.4)">P</text>
<text x="191.6" y="197.6" transform="rotate(-90 191.6 197.6)">V</text>
<text x="195.1" y="197.6" transform="rotate(-90 195.1 197.6)">S</text>
<text x="198.6" y="197.9" transform="rotate(-90 198.6 197.9)">G</text>
<text x="28.9" y="199.4">STOP</text>
<text x="39.9" y="199.7" transform="rotate(-90 39.9 199.7)">5V</text>
<text x="43.4" y="199.8" transform="rotate(-90 43.4 199.8)">Ha</text>
<text x="46.9" y="199.8" transform="rotate(-90 46.9 199.8)">Hb</text>
<text x="50.4" y="199.5" transform="rotate(-90 50.4 199.5)">Hc</text>
<text x="54" y="202.8" transform="rotate(-90 54 202.8)">GND</text>
<text x="83.7" y="199.4">GND</text>
<text x="148.9" y="199.4">STOP</text>
<text x="159.8" y="199.7" transform="rotate(-90 159.8 199.7)">5V</text>
<text x="163.3" y="199.8" transform="rotate(-90 163.3 199.8)">Ha</text>
<text x="166.9" y="199.8" transform="rotate(-90 166.9 199.8)">Hb</text>
<text x="170.4" y="199.5" transform="rotate(-90 170.4 199.5)">Hc</text>
<text x="173.9" y="202.8" transform="rotate(-90 173.9 202.8)">GND</text>
<text x="203.7" y="199.4">GND</text>
<text x="372.9" y="201.1">VIN</text>
<text x="28.9" y="206.4">BRAKE</text>
<text x="84.4" y="206.4">VCC</text>
<text x="148.9" y="206.4">BRAKE</text>
<text x="204.4" y="206.4">VCC</text>
<text x="372.9" y="208.2">GND</text>
<text x="28.9" y="213.5">DIR</text>
<text x="148.9" y="213.5">DIR</text>
<text x="372.9" y="215.2">SDA</text>
<text x="28.9" y="220.5">GND</text>
<text x="88.8" y="220.5">C</text>
<text x="148.9" y="220.5">GND</text>
<text x="208.7" y="220.5">C</text>
<text x="28.9" y="227.6">0-5V</text>
<text x="88.8" y="227.6">B</text>
<text x="148.9" y="227.6">0-5V</text>
<text x="208.8" y="227.6">B</text>
<text x="372.9" y="222.3">SCL</text>
<text x="372.9" y="229.3">INT</text>
<text x="28.9" y="234.6">5V</text>
<text x="40.6" y="235.3">ZS-X11H V2 Motor Driver</text>
<text x="88.8" y="234.6">A</text>
<text x="148.9" y="234.6">5V</text>
<text x="160.5" y="235.3">ZS-X11H V2 Motor Driver</text>
<text x="208.8" y="234.6">A</text>
<text x="372.9" y="236.4">SHUT</text>
<text x="79" y="255.4">A</text>
<text x="198.9" y="255.4">A</text>
<text x="82.1" y="258.6">B</text>
<text x="83.9" y="262.1">C</text>
<text x="88.5" y="259.7">3</text>
<text x="202.1" y="258.6">B</text>
<text x="203.8" y="262.1">C</text>
<text x="208.5" y="259.7">3</text>
<text x="82.6" y="268.1">5V</text>
<text x="202.5" y="268.1">5V</text>
<text x="79.6" y="275.2">Hb</text>
<text x="81.8" y="271.7">Ha</text>
<text x="199.5" y="275.2">Hb</text>
<text x="201.7" y="271.7">Ha</text>
<text x="68.6" y="280.1">GND</text>
<text x="76.8" y="277.3">Hc</text>
<text x="188.5" y="280.1">GND</text>
<text x="196.7" y="277.3">Hc</text>
</g>
<g font-size="3.2">
<text x="168.9" y="44.5">4</text>
<text x="168.9" y="51.5">2</text>
<text x="168.9" y="48">3</text>
<text x="168.9" y="54.4">1</text>
<text x="219.4" y="89.4" transform="rotate(-90 219.4 89.4)">1</text>
<text x="223.7" y="89.4" transform="rotate(-90 223.7 89.4)">2</text>
<text x="227.2" y="89.4" transform="rotate(-90 227.2 89.4)">3</text>
<text x="230.7" y="89.4" transform="rotate(-90 230.7 89.4)">4</text>
<text x="184.9" y="91.2" transform="rotate(-90 184.9 91.2)">1</text>
<text x="188.4" y="91.2" transform="rotate(-90 188.4 91.2)">2</text>
<text x="191.9" y="91.2" transform="rotate(-90 191.9 91.2)">3</text>
<text x="195.4" y="91.2" transform="rotate(-90 195.4 91.2)">4</text>
<text x="199" y="91.2" transform="rotate(-90 199 91.2)">5</text>
<text x="230.7" y="109.9" transform="rotate(-90 230.7 109.9)">GND</text>
<text x="230.7" y="121.1" transform="rotate(-90 230.7 121.1)">GND</text>
<text x="250.6" y="127.4">1</text>
<text x="262.8" y="127.4">2</text>
<text x="250.6" y="134.4">1</text>
<text x="262.8" y="134.4">2</text>
<text x="244.8" y="158.7" transform="rotate(-90 244.8 158.7)">-</text>
<text x="248.4" y="159.7" transform="rotate(-90 248.4 159.7)">D</text>
<text x="251.9" y="159.9" transform="rotate(-90 251.9 159.9)">+</text>
<text x="40.2" y="182.9" transform="rotate(-90 40.2 182.9)">1</text>
<text x="43.7" y="182.9" transform="rotate(-90 43.7 182.9)">2</text>
<text x="47.3" y="182.9" transform="rotate(-90 47.3 182.9)">3</text>
<text x="50.8" y="182.9" transform="rotate(-90 50.8 182.9)">4</text>
<text x="54.3" y="182.9" transform="rotate(-90 54.3 182.9)">5</text>
<text x="160.2" y="182.9" transform="rotate(-90 160.2 182.9)">1</text>
<text x="163.7" y="182.9" transform="rotate(-90 163.7 182.9)">2</text>
<text x="167.2" y="182.9" transform="rotate(-90 167.2 182.9)">3</text>
<text x="170.7" y="182.9" transform="rotate(-90 170.7 182.9)">4</text>
<text x="174.3" y="182.9" transform="rotate(-90 174.3 182.9)">5</text>
<text x="288.9" y="180.4" transform="rotate(-90 288.9 180.4)">5</text>
<text x="292.5" y="180.4" transform="rotate(-90 292.5 180.4)">4</text>
<text x="296" y="180.4" transform="rotate(-90 296 180.4)">3</text>
<text x="299.5" y="180.4" transform="rotate(-90 299.5 180.4)">2</text>
<text x="303" y="180.4" transform="rotate(-90 303 180.4)">1</text>
<text x="243.4" y="211.7">+</text>
<text x="243.4" y="215.2">-</text>
<text x="251.4" y="211.7">+</text>
<text x="252.6" y="215.2">-</text>
<text x="268.1" y="232.9">+</text>
<text x="276.1" y="232.9">+</text>
<text x="326" y="230" transform="rotate(-90 326 230)">1</text>
<text x="268.1" y="236.4">-</text>
<text x="277.3" y="236.4">-</text>
<text x="326" y="239.1" transform="rotate(-90 326 239.1)">2</text>
<text x="110.7" y="266.7">1</text>
<text x="230.6" y="266.7">1</text>
<text x="110.7" y="270.3">2</text>
<text x="110.7" y="273.8">3</text>
<text x="230.6" y="270.3">2</text>
<text x="230.6" y="273.8">3</text>
<text x="110.7" y="277.3">4</text>
<text x="110.7" y="280.8">5</text>
<text x="230.6" y="277.3">4</text>
<text x="230.6" y="280.8">5</text>
</g>
<text font-size="3.2" fill="#f00" x="188.4" y="121.1" transform="rotate(-90 188.4 121.1)">VP</text>
<g font-size="2.5" fill="#00f">
<text x="114.2" y="140.9" transform="rotate(-90 114.2 140.9)">TXS0108E</text>
<text x="291" y="147.1" transform="rotate(-90 291 147.1)">TCA9548A</text>
</g>
</svg>
